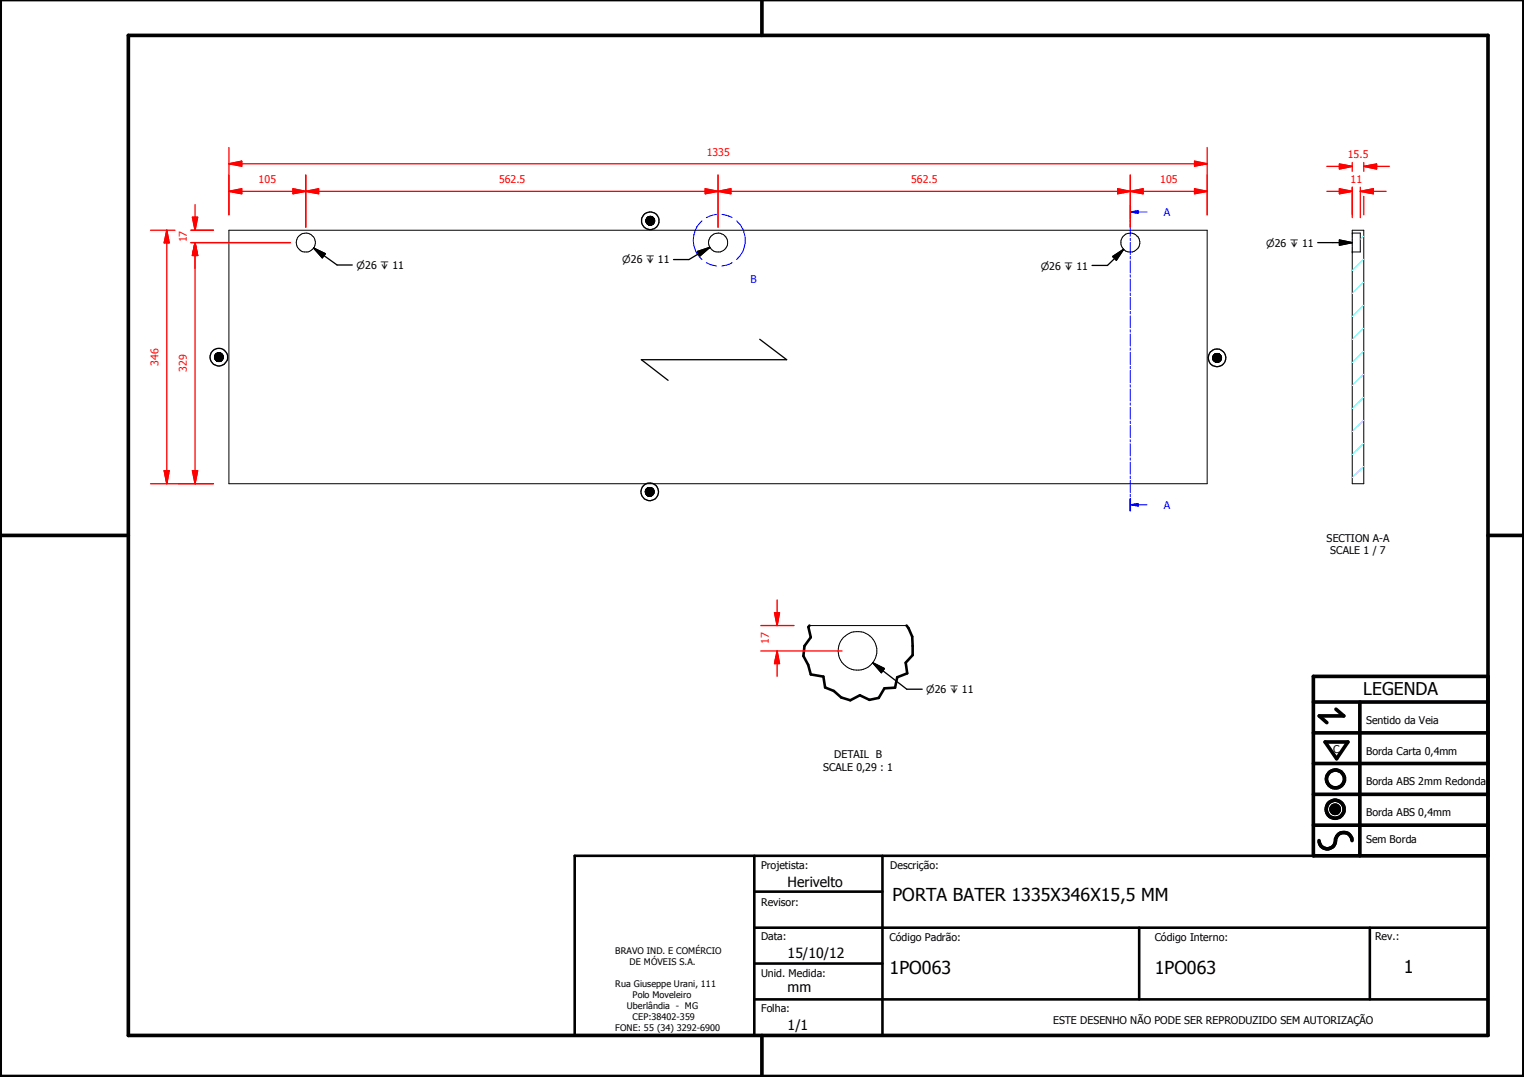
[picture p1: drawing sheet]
<svg xmlns="http://www.w3.org/2000/svg" width="297mm" height="210mm" viewBox="0 0 297 210" stroke-linecap="round" stroke-linejoin="round" font-family="sans-serif">
<g fill="none" stroke="#000" stroke-width=".19">
<path d="M44.6 44.9h190.7v49.4h-190.7zM125.9 42.9h1.7v.2zM125.9 42.9l1.7 .2h-1.7zM125.9 43.1h1.7zM125.9 43.1h1.7v.1zM125.9 43.1l1.7 .1h-1.7zM125.9 43.2h1.7zM125.9 43.2l1.6 .1zM125.9 42.8l1.7 .1zM125.9 43.3h1.6zM125.9 42.8h1.7zM126 43.3h1.5z"/>
<path d="M126 43.3l1.5 .1zM126 42.7l1.5 .1zM126 43.4h1.5zM126 43.4l1.4 .1zM126 42.6l1.5 .1zM126.1 43.5h1.3zM126.1 43.5l1.3 .1zM126.1 42.5l1.4 .1zM126.1 43.6h1.3zM126.1 43.6h1.2zM126.1 42.5h1.3zM126.2 43.6h1.1z"/>
<path d="M126.2 43.6l1.1 .1zM126.2 42.4l1.2 .1zM126.2 43.7h1.1zM126.2 43.7h1zM126.2 42.3l1.1 .1zM126.2 42.3h1.1zM126.3 43.7h.9zM126.3 43.7l.8 .1zM126.3 42.3h1zM126.3 42.3h.9zM126.4 43.8h.7zM126.4 43.8h.6z"/>
<path d="M126.4 42.2l.8 .1zM126.4 42.2h.7zM126.5 43.8h.5zM126.5 43.8l.4 .1zM126.5 42.2h.6zM126.5 42.2h.5zM126.6 43.9h.3zM126.6 43.9h.2zM126.6 42.2h.4zM126.6 42.2h.3zM126.7 43.9h.1zM126.7 42.2h.2z"/>
<path d="M126.7 42.2h.1zM263.6 49.1h.1M263.6 45.4h1.5v3.7h-1.5M263.6 44.9h2.2v49.4h-2.2zM41.8 69.5l1.7 .1zM41.8 69.6l1.7 .1zM41.8 69.7h1.7v.1zM41.8 69.7l1.7 .1h-1.7zM41.8 69.8h1.7zM41.8 69.4l1.7 .1zM41.9 69.8h1.6zM41.9 69.8l1.5 .1z"/>
<path d="M41.9 69.9h1.5v.2zM41.9 69.9l1.5 .2h-1.5zM41.9 69.3l1.6 .1zM41.9 69.3h1.6zM41.9 70.1h1.5zM41.9 70.1h1.4zM41.9 69.2l1.5 .1h-1.5zM41.9 69.2l1.5 .1zM42 70.1h1.3zM42 70.1l1.3 .1zM42 69.1l1.4 .1zM42 69.1h1.3z"/>
<path d="M42 70.2h1.3zM42 70.2h1.2zM42 69l1.3 .1zM42.1 70.2h1.1zM42.1 70.2l1 .1zM42.1 69h1.2zM42.1 69h1.1zM42.2 70.3h.9zM42.2 70.3l.9 .1zM42.2 68.9l1 .1zM42.2 68.9h.9zM42.2 70.4h.9z"/>
<path d="M42.2 70.4h.8zM42.3 70.4h.7zM42.3 70.4h.6zM42.3 68.8l.8 .1zM42.4 70.4h.5zM42.4 70.4h.4zM42.4 68.8h.6zM42.4 68.8h.5zM42.5 70.4h.3zM42.5 68.8h.4zM42.5 68.8h.3zM42.6 70.4h.2z"/>
<path d="M42.6 68.8h.2zM236.4 69.7h1.7zM236.4 69.7h1.7l-.1 .1zM236.4 69.7l1.6 .1h-1.6zM236.4 69.8l1.6 .1zM236.4 69.9l1.6 .1zM236.4 69.6l1.6 .1h-1.6zM236.4 69.6h1.6v.1zM236.4 70h1.6zM236.4 70l1.6 .1zM236.4 70.1h1.6zM236.4 70.1l1.6 .1z"/>
<path d="M236.4 69.5l1.6 .1zM236.4 69.4l1.6 .1zM236.5 70.2h1.5zM236.5 70.2h1.4zM236.5 69.3l1.5 .1zM236.5 70.2l1.3 .1zM236.5 69.3h1.5zM236.6 70.3h1.2zM236.6 70.3l1.2 .1zM236.6 69.2l1.3 .1h-1.4zM236.6 69.2l1.3 .1zM236.6 70.4h1.2z"/>
<path d="M236.6 70.4h1.1zM236.6 69.1l1.2 .1zM236.7 70.4h1zM236.7 70.4l1 .1zM236.7 69l1.1 .1h-1.2zM236.7 69l1.1 .1zM236.7 69h1zM236.8 70.5h.9zM236.8 70.5h.8zM236.8 69h.9zM236.9 70.5h.7zM236.9 70.5l.6 .1z"/>
<path d="M236.9 69h.8zM236.9 69h.7zM236.9 70.6h.6zM236.9 70.6h.5zM236.9 69h.6zM237 70.6h.4zM237 70.6h.3zM237 68.9l.5 .1zM237 68.9h.4zM237.1 70.6h.2zM237.1 68.9h.3zM237.1 68.9h.2z"/>
<path d="M125.8 95.8l1.7 .1zM125.8 95.8h1.7zM125.8 95.9h1.7v.2zM125.8 95.9l1.7 .2h-1.7zM125.8 96.1h1.7zM125.8 96.1h1.6zM125.8 96.1l1.6 .1zM125.8 95.7l1.7 .1zM125.8 95.6l1.7 .1zM125.9 96.2h1.5zM125.9 96.2l1.5 .1zM125.9 95.5l1.5 .1z"/>
<path d="M125.9 96.3h1.5zM125.9 96.3l1.4 .1zM125.9 95.4l1.5 .1zM125.9 96.4h1.4zM125.9 95.3l1.5 .1zM125.9 95.3h1.4zM126 96.4h1.3zM126 96.4l1.2 .1zM126 95.3h1.3zM126.1 96.5h1.1zM126.1 96.5l1 .1zM126.1 95.2l1.2 .1z"/>
<path d="M126.1 95.2h1.1zM126.1 96.6h1zM126.1 96.6h.9zM126.2 96.6h.8zM126.2 95.1l.9 .1zM126.2 95.1h.8zM126.3 96.6h.7zM126.3 96.6h.6zM126.3 95.1h.7zM126.4 96.6h.5zM126.4 96.6l.4 .1zM126.4 95l.6 .1z"/>
<path d="M126.4 95h.5zM126.4 96.7h.4zM126.4 96.7h.3zM126.4 95h.4zM126.5 96.7h.2zM126.5 95h.3zM126.5 95h.2zM157.8 121.9h18.9M259.4 157.6l1.6 .1zM259.4 157.7l1.6 .1zM259.4 157.8l1.6 .1zM259.4 157.9h1.6v.1z"/>
<path d="M259.4 157.9l1.6 .1h-1.5zM259.4 157.6h1.6zM259.5 158h1.5zM259.5 158l1.4 .1zM259.5 157.5l1.5 .1zM259.5 158.1h1.4zM259.5 157.4l1.5 .1zM259.5 158.1l1.4 .1zM259.5 157.3l1.4 .1zM259.6 158.2h1.3zM259.6 158.2h1.2zM259.6 157.2l1.3 .1z"/>
<path d="M259.6 158.2l1.2 .1zM259.6 157.2h1.3zM259.7 158.3h1.1zM259.7 158.3l1 .1zM259.7 157.1l1.1 .1zM259.7 157.1h1.1zM259.8 158.4h.9zM259.8 158.4h.8zM259.8 157.1h1zM259.8 157.1h.9zM259.8 158.4l.8 .1zM259.8 157l.9 .1z"/>
<path d="M259.8 157h.8zM259.9 158.5h.7zM259.9 158.5h.6zM259.9 157h.7zM260 158.5h.5zM260 158.5h.4zM260 157h.6zM260.1 158.5h.3zM260.1 158.5h.2zM260.1 156.9l.4 .1zM260.1 156.9h.3zM260.1 156.9h.2z"/>
<circle cx="59.6" cy="47.3" r="1.86"/>
<circle cx="140" cy="47.3" r="1.86"/>
<circle cx="220.3" cy="47.3" r="1.85"/>
<circle cx="167.1" cy="126.8" r="3.8"/>
</g>
<path d="M157.8 121.9l-.2 .3 .4 2-1.2 1.7-.2 1.9 .9 1.8 .5 1.8 2.5 .5 .3 2.1 1.7 .7 1.5 1.2 1.7 .6 1.9-1 1.9 .9 1.8-.4 1.1-1.8 2.1-.2 .4-2 1.9-.8-.3-2 1.4-1.5v-1.8l-.1-1.8-.7-1.7-.4-.5M112 166.8h178v35h-178zM147 173.8h25M147 166.8v35M172 166.8v35M147 194.8h143M147 180.8h143M147 187.8h25M222 180.8v14M267 180.8v14" fill="none" stroke="#000" stroke-width=".51"/>
<g fill="#000">
<path d="M125.9 42.8l1.7 .1zM125.9 42.8h1.7zM126 42.7l1.5 .1zM126 42.6l1.5 .1zM126.1 42.5l1.4 .1zM126.1 42.5h1.3zM126.2 42.4l1.2 .1zM126.2 42.3l1.1 .1zM126.2 42.3h1.1zM126.3 42.3h1zM126.3 42.3h.9zM126.4 42.2l.8 .1z"/>
<path d="M126.4 42.2h.7zM126.5 42.2h.6zM126.5 42.2h.5zM126.6 42.2h.4zM126.6 42.2h.3zM126.7 42.2h.2zM126.7 42.2h.1zM126.6 43.9h.2zM126.7 43.9h.1zM126.5 43.8l.4 .1zM126.6 43.9h.3zM126.4 43.8h.6z"/>
<path d="M126.5 43.8h.5zM126.3 43.7l.8 .1zM126.4 43.8h.7zM126.2 43.7h1zM126.3 43.7h.9zM126.2 43.6l1.1 .1zM126.2 43.7h1.1zM126.1 43.6h1.2zM126.2 43.6h1.1zM126.1 43.5l1.3 .1zM126.1 43.6h1.3zM126 43.4l1.4 .1z"/>
<path d="M126.1 43.5h1.3zM126 43.3l1.5 .1zM126 43.4h1.5zM125.9 43.3h1.6zM126 43.3h1.5zM125.9 43.2l1.6 .1zM125.9 42.9h1.7v.2zM125.9 42.9l1.7 .2h-1.7zM125.9 43.1h1.7zM125.9 43.1h1.7v.1zM125.9 43.1l1.7 .1h-1.7zM125.9 43.2h1.7z"/>
<path d="M41.8 69.4l1.7 .1zM41.9 69.3l1.6 .1zM41.9 69.3h1.6zM41.9 69.2l1.5 .1h-1.5zM41.9 69.2l1.5 .1zM42 69.1l1.4 .1zM42 69.1h1.3zM42 69l1.3 .1zM42.1 69h1.2zM42.1 69h1.1zM42.2 68.9l1 .1zM42.2 68.9h.9z"/>
<path d="M42.3 68.8l.8 .1zM42.4 68.8h.6zM42.4 68.8h.5zM42.5 68.8h.4zM42.5 68.8h.3zM42.6 68.8h.2zM42.5 70.4h.3zM42.6 70.4h.2zM42.4 70.4h.4zM42.3 70.4h.6zM42.4 70.4h.5zM42.2 70.4h.8z"/>
<path d="M42.3 70.4h.7zM42.2 70.3l.9 .1zM42.2 70.4h.9zM42.1 70.2l1 .1zM42.2 70.3h.9zM42 70.2h1.2zM42.1 70.2h1.1zM42 70.1l1.3 .1zM42 70.2h1.3zM41.9 70.1h1.4zM42 70.1h1.3zM41.9 69.9l1.5 .2h-1.5z"/>
<path d="M41.9 70.1h1.5zM41.9 69.8l1.5 .1zM41.9 69.9h1.5v.2zM41.8 69.7l1.7 .1h-1.7zM41.8 69.8h1.7zM41.9 69.8h1.6zM41.8 69.5l1.7 .1zM41.8 69.6l1.7 .1zM41.8 69.7h1.7v.1zM236.4 69.6l1.6 .1h-1.6zM236.4 69.6h1.6v.1zM236.4 69.5l1.6 .1z"/>
<path d="M236.4 69.4l1.6 .1zM236.5 69.3l1.5 .1zM236.5 69.3h1.5zM236.6 69.2l1.3 .1h-1.4zM236.6 69.2l1.3 .1zM236.6 69.1l1.2 .1zM236.7 69l1.1 .1h-1.2zM236.7 69l1.1 .1zM236.7 69h1zM236.8 69h.9zM236.9 69h.8zM236.9 69h.7z"/>
<path d="M236.9 69h.6zM237 68.9l.5 .1zM237 68.9h.4zM237.1 68.9h.3zM237.1 68.9h.2zM237 70.6h.3zM237.1 70.6h.2zM236.9 70.6h.5zM237 70.6h.4zM236.9 70.5l.6 .1zM236.9 70.6h.6zM236.8 70.5h.8z"/>
<path d="M236.9 70.5h.7zM236.7 70.4l1 .1zM236.8 70.5h.9zM236.6 70.4h1.1zM236.7 70.4h1zM236.6 70.3l1.2 .1zM236.6 70.4h1.2zM236.5 70.2l1.3 .1zM236.6 70.3h1.2zM236.5 70.2h1.4zM236.4 70.1l1.6 .1zM236.5 70.2h1.5z"/>
<path d="M236.4 70l1.6 .1zM236.4 70.1h1.6zM236.4 69.7h1.7zM236.4 69.7l1.6 .1h-1.6zM236.4 69.8l1.6 .1zM236.4 69.9l1.6 .1zM236.4 70h1.6zM236.4 69.7h1.7l-.1 .1zM125.8 95.7l1.7 .1zM125.8 95.6l1.7 .1zM125.9 95.5l1.5 .1zM125.9 95.4l1.5 .1z"/>
<path d="M125.9 95.3l1.5 .1zM125.9 95.3h1.4zM126 95.3h1.3zM126.1 95.2l1.2 .1zM126.1 95.2h1.1zM126.2 95.1l.9 .1zM126.2 95.1h.8zM126.3 95.1h.7zM126.4 95l.6 .1zM126.4 95h.5zM126.4 95h.4zM126.5 95h.3z"/>
<path d="M126.5 95h.2zM126.4 96.7h.3zM126.5 96.7h.2zM126.4 96.6l.4 .1zM126.4 96.7h.4zM126.3 96.6h.6zM126.4 96.6h.5zM126.2 96.6h.8zM126.3 96.6h.7zM126.1 96.6h.9zM126.1 96.5l1 .1zM126.1 96.6h1z"/>
<path d="M126 96.4l1.2 .1zM126.1 96.5h1.1zM125.9 96.4h1.4zM126 96.4h1.3zM125.9 96.3l1.4 .1zM125.9 96.2l1.5 .1zM125.9 96.3h1.5zM125.8 96.1h1.6zM125.8 96.1l1.6 .1zM125.9 96.2h1.5zM125.8 95.8h1.7zM125.8 95.8l1.7 .1z"/>
<path d="M125.8 95.9h1.7v.2zM125.8 95.9l1.7 .2h-1.7zM125.8 96.1h1.7zM259.4 157.6h1.6zM259.5 157.5l1.5 .1zM259.5 157.4l1.5 .1zM259.5 157.3l1.4 .1zM259.6 157.2l1.3 .1zM259.6 157.2h1.3zM259.7 157.1l1.1 .1zM259.7 157.1h1.1zM259.8 157.1h1z"/>
<path d="M259.8 157.1h.9zM259.8 157l.9 .1zM259.8 157h.8zM259.9 157h.7zM260 157h.6zM260.1 156.9l.4 .1zM260.1 156.9h.3zM260.1 156.9h.2zM260.1 158.5h.2zM260 158.5h.4zM260.1 158.5h.3zM259.9 158.5h.6z"/>
<path d="M260 158.5h.5zM259.8 158.4l.8 .1zM259.9 158.5h.7zM259.8 158.4h.8zM259.7 158.3l1 .1zM259.8 158.4h.9zM259.6 158.2l1.2 .1zM259.7 158.3h1.1zM259.6 158.2h1.2zM259.5 158.1l1.4 .1zM259.6 158.2h1.3zM259.5 158l1.4 .1z"/>
<path d="M259.5 158.1h1.4zM259.4 157.9l1.6 .1h-1.5zM259.5 158h1.5zM259.4 157.6l1.6 .1zM259.4 157.7l1.6 .1zM259.4 157.8l1.6 .1zM259.4 157.9h1.6v.1z"/>
</g>
<g fill="none" stroke="#000" stroke-width=".71">
<path d="M148.5 0v6.9M297 -.1v209.9h-297v-209.9M25 6.9h265v194.9h-265zM0 104.4h25M290 104.4h7M256 136.8h34M260.4 138.2l1.5 1.3h-4.8l1.5 1.3M265 136.8v30M290 131.8h-34v35h34M256 154.8h34M256 148.8h34M256 142.8h34"/>
<path d="M258.3 144.6h4.4l-2.2 3.3zM256 160.8h34M257.1 163.8a1.62 1.62 0 0 0 1.8 1.6 1.62 1.62 0 0 0 1.4-1.9 1.63 1.63 0 0 1 1.7-1.2 1.63 1.63 0 0 1 1.5 1.5M148.5 201.8v8"/>
<circle cx="260.2" cy="157.7" r="1.76"/>
<circle cx="260.2" cy="157.7" r=".82"/>
<circle cx="260.3" cy="151.8" r="1.76"/>
</g>
<g fill="none" stroke="#00f" stroke-width=".19">
<path d="M220.3 40.1v2.4M220.3 42.8v.5M220.3 43.7v2.4M220.3 46.4v.5M220.3 47.2v2.4M220.3 50v.5M220.3 50.8v2.4M220.3 53.6v.4M220.3 54.4v2.4M220.3 57.1v.5M220.3 58v2.3M220.3 41.3h1.5"/>
<path d="M220.3 60.7v.5M220.3 61.6v2.3M220.3 64.3v.4M220.3 65.1v2.3M220.3 67.8v.5M220.3 68.7v2.3M220.3 71.4v.4M220.3 72.2v2.4M220.3 75v.4M220.3 75.8v2.3M220.3 78.5v.5M220.3 79.4v2.3"/>
<path d="M220.3 82.1v.4M220.3 82.9v2.4M220.3 85.7v.4M220.3 86.5v2.4M220.3 89.2v.5M220.3 90.1v2.3M220.3 92.8v.5M220.3 93.6v2.4M220.3 96.4v.4M220.3 97.2v2.4"/>
</g>
<path d="M220.3 40.1v2.4M220.3 97.2v2.4" fill="none" stroke="#00f" stroke-width=".3"/>
<path d="M220.3 41.3l1.5-.2v.5z" fill="#00f"/>
<path d="M220.3 41.3l1.5-.2v.5zM221.8 41.3h1.8M220.3 98.4h1.5" fill="none" stroke="#00f" stroke-width=".19"/>
<path d="M220.3 98.4l1.5-.3v.5z" fill="#00f"/>
<path d="M136.8 43.1a5.1 5.1 0 0 0 0 7.5M137.7 51.2l.6 .3 1.4 .4M139.7 41.8l-2 .6M140.7 41.8l2 .6M142.7 51.2l-.6 .3-1.4 .4M143.6 43.1a5.1 5.1 0 0 1 0 7.5M220.3 98.4l1.5-.3v.5zM221.8 98.4h1.8" fill="none" stroke="#00f" stroke-width=".19"/>
<path d="M265.8 59.5l-2.2 2.2M265.8 55l-2.2 2.2M265.8 50.5l-2.2 2.2M265.8 46l-.7 .7M265.8 77.4l-2.2 2.2M265.8 72.9l-2.2 2.2M265.8 68.5l-2.2 2.2M265.8 64l-2.2 2.2M265.8 90.9l-2.2 2.2M265.8 86.4l-2.2 2.2M265.8 81.9l-2.2 2.2" fill="none" stroke="#0ff" stroke-width=".19"/>
<path d="M44.6 37.3h2.5" fill="none" stroke="#f00" stroke-width=".25"/>
<path d="M44.6 37.3l2.5-.5v1z" fill="#f00"/>
<path d="M44.6 37.3l2.5-.5v1zM57.1 37.3h2.5" fill="none" stroke="#f00" stroke-width=".25"/>
<path d="M57.1 36.8l2.5 .5-2.5 .5z" fill="#f00"/>
<path d="M44.6 34.1v7.8M47.1 37.3h10M57.1 36.8l2.5 .5-2.5 .5zM59.6 37.3h2.5M59.6 34.1v10.2" fill="none" stroke="#f00" stroke-width=".25"/>
<path d="M59.6 37.3l2.5-.5v1z" fill="#f00"/>
<path d="M59.6 37.3l2.5-.5v1zM137.5 37.3h2.5" fill="none" stroke="#f00" stroke-width=".25"/>
<path d="M137.5 36.8l2.5 .5-2.5 .5z" fill="#f00"/>
<path d="M59.6 34.1v10.2M62.1 37.3h75.4M137.5 36.8l2.5 .5-2.5 .5zM140 37.3h2.4M140 34.1v10.2" fill="none" stroke="#f00" stroke-width=".25"/>
<path d="M140 37.3l2.4-.5v1z" fill="#f00"/>
<path d="M140 37.3l2.4-.5v1zM217.8 37.3h2.5" fill="none" stroke="#f00" stroke-width=".25"/>
<path d="M217.8 36.8l2.5 .5-2.5 .5z" fill="#f00"/>
<path d="M140 34.1v10.2M142.4 37.3h75.4M217.8 36.8l2.5 .5-2.5 .5zM220.3 37.3h2.5M220.3 34.1v10.2" fill="none" stroke="#f00" stroke-width=".25"/>
<path d="M220.3 37.3l2.5-.5v1z" fill="#f00"/>
<path d="M220.3 37.3l2.5-.5v1zM232.8 37.3h2.5" fill="none" stroke="#f00" stroke-width=".25"/>
<path d="M232.8 36.8l2.5 .5-2.5 .5z" fill="#f00"/>
<path d="M44.6 31.9h2.5M220.3 34.1v10.2M222.8 37.3h10M232.8 36.8l2.5 .5-2.5 .5zM235.3 34.1v7.8" fill="none" stroke="#f00" stroke-width=".25"/>
<path d="M44.6 31.9l2.5-.5v1z" fill="#f00"/>
<path d="M44.6 31.9l2.5-.5v1zM232.8 31.9h2.5" fill="none" stroke="#f00" stroke-width=".25"/>
<path d="M232.8 31.4l2.5 .5-2.5 .5z" fill="#f00"/>
<path d="M44.6 28.7v13.2M47.1 31.9h185.7M232.8 31.4l2.5 .5-2.5 .5zM235.3 28.7v13.2M38 91.7v2.6" fill="none" stroke="#f00" stroke-width=".25"/>
<path d="M37.5 91.7h1l-.5 2.6z" fill="#f00"/>
<path d="M38 47.3v2.5M37.5 91.7h1l-.5 2.6z" fill="none" stroke="#f00" stroke-width=".25"/>
<path d="M38 47.3l.5 2.5h-1z" fill="#f00"/>
<path d="M37.2 47.3h19.4M38 47.3l.5 2.5h-1zM38 47.3v44.4M34.8 94.3h6.8" fill="none" stroke="#f00" stroke-width=".25"/>
<path d="M38 47.3l.5 2.5h-1z" fill="#f00"/>
<path d="M38 47.3l.5 2.5h-1zM38 42.3v2.6" fill="none" stroke="#f00" stroke-width=".25"/>
<path d="M37.5 42.3h1l-.5 2.6z" fill="#f00"/>
<path d="M38 39.9v2.4M37.2 44.9h4.4M37.2 47.3h19.4M37.5 42.3h1l-.5 2.6zM38 49.8v2.5M32.5 91.7v2.6" fill="none" stroke="#f00" stroke-width=".25"/>
<path d="M32 91.7h1l-.5 2.6z" fill="#f00"/>
<path d="M32.5 44.9v2.4M32 91.7h1l-.5 2.6z" fill="none" stroke="#f00" stroke-width=".25"/>
<path d="M32.5 44.9l.5 2.4h-1z" fill="#f00"/>
<path d="M261.1 37.3h2.5M29.3 44.9h4.8M32.5 44.9l.5 2.4h-1zM32.5 47.3v44.4M37.2 44.9h4.4M29.3 94.3h12.3" fill="none" stroke="#f00" stroke-width=".25"/>
<path d="M261.1 36.8l2.5 .5-2.5 .5z" fill="#f00"/>
<path d="M261.1 36.8l2.5 .5-2.5 .5zM265.1 37.3h2.6" fill="none" stroke="#f00" stroke-width=".25"/>
<path d="M265.1 37.3l2.6-.5v1z" fill="#f00"/>
<path d="M258.6 37.3h2.5M263.6 36.5v5.9M265.1 37.3l2.6-.5v1zM265.1 36.5v5.9M265.8 32.4h2.5M267.7 37.3h2.5" fill="none" stroke="#f00" stroke-width=".25"/>
<path d="M265.8 32.4l2.5-.4v.9z" fill="#f00"/>
<path d="M261.1 32.4h2.5M265.8 32.4l2.5-.4v.9z" fill="none" stroke="#f00" stroke-width=".25"/>
<path d="M261.1 32l2.5 .4-2.5 .5z" fill="#f00"/>
<path d="M258.6 32.4h2.5M261.1 32l2.5 .4-2.5 .5zM263.6 31.7v1.7M263.6 36.5v5.4M265.8 31.7v1.7M265.8 38.3v3.6M268.3 32.4h2.5M151.5 119.4v2.5" fill="none" stroke="#f00" stroke-width=".25"/>
<path d="M61.1 48.3l2.3 1.1-.6 .8zM61.1 48.3l4.6 3.3h3M135.9 49l2.4-.8-1.9 1.7zM138.3 48.2l-4 2.4h-3M216.9 50l2.1-1.4-1.4 2.1zM219 48.6l-3.1 3.1h-3.1M256.8 47.3h6.8M261.1 46.8l2.5 .5-2.5 .5zM170.1 129.2l2.3 1.1-.6 .8zM170.1 129.2l6.6 5.1h3" fill="none" stroke="#000" stroke-width=".25"/>
<path d="M61.1 48.3l2.3 1.1-.6 .8zM135.9 49l2.4-.8-1.9 1.7zM216.9 50l2.1-1.4-1.4 2.1zM261.1 46.8l2.5 .5-2.5 .5zM170.1 129.2l2.3 1.1-.6 .8z" fill="#000"/>
<path d="M151 119.4h.9l-.4 2.5z" fill="#f00"/>
<path d="M151 119.4h.9l-.4 2.5zM151.5 126.9v2.4" fill="none" stroke="#f00" stroke-width=".25"/>
<path d="M151.5 126.9l.4 2.4h-.9z" fill="#f00"/>
<path d="M151.5 116.9v2.5M148.3 121.9h6.5M148.3 126.9h15.8M151.5 126.9l.4 2.4h-.9zM151.5 129.3v2.5" fill="none" stroke="#f00" stroke-width=".25"/>
<g fill="none" stroke="#000" stroke-width=".25">
<path d="M148.1 66.1l5.2 4h-28.3l5.2 4"/>
<circle cx="126.7" cy="43" r=".85"/>
<circle cx="126.7" cy="43" r="1.72"/>
<circle cx="42.7" cy="69.6" r=".85"/>
<circle cx="42.7" cy="69.6" r="1.73"/>
<circle cx="237.2" cy="69.7" r="1.71"/>
<circle cx="237.2" cy="69.8" r=".85"/>
<circle cx="126.6" cy="95.9" r="1.71"/>
<circle cx="126.6" cy="95.9" r=".86"/>
</g>
<g font-size="3.5">
<text x="173.9" y="175.7">PORTA BATER 1335X346X15,5 MM</text>
<text x="173.4" y="189.7">1PO063</text>
<text x="225.1" y="189.7">1PO063</text>
<text x="273.6" y="189.7">1</text>
</g>
<text font-size="3.4" x="265.7" y="135.4">LEGENDA</text>
<g font-size="2.7">
<text x="153.5" y="172.8">Herivelto</text>
<text x="153.5" y="186.6">15/10/12</text>
<text x="153.5" y="193.4">mm</text>
<text x="153.5" y="200.8">1/1</text>
</g>
<g font-size="2.1" fill="#f00">
<text x="50.4" y="35.7">105</text>
<text x="97.3" y="35.7">562.5</text>
<text x="137.7" y="30.3">1335</text>
<text x="177.6" y="35.7">562.5</text>
<text x="226.1" y="35.7">105</text>
<text x="262.7" y="30.9">15.5</text>
<text x="263.2" y="35.7">11</text>
<text x="36.4" y="47.2" transform="rotate(-90 36.4 47.2)">17</text>
<text x="30.9" y="71.3" transform="rotate(-90 30.9 71.3)">346</text>
<text x="36.4" y="72.5" transform="rotate(-90 36.4 72.5)">329</text>
<text x="149.9" y="125.5" transform="rotate(-90 149.9 125.5)">17</text>
</g>
<g font-size="2.1" fill="#00f">
<text x="226.8" y="42.1">A</text>
<text x="146.3" y="55.1">B</text>
<text x="226.8" y="99.1">A</text>
</g>
<g font-size="2.1">
<text x="258.6" y="105.5">SECTION A-A</text>
<text x="259.3" y="108">SCALE 1 / 7</text>
<text x="266.3" y="141.1">Sentido da Veia</text>
<text x="162.6" y="147.7">DETAIL B</text>
<text x="259.8" y="146.7">C</text>
<text x="266.3" y="147.2">Borda Carta 0,4mm</text>
<text x="160.4" y="150.2">SCALE 0,29 : 1</text>
<text x="266.3" y="153.1">Borda ABS 2mm Redonda</text>
<text x="266.3" y="159">Borda ABS 0,4mm</text>
<text x="266.3" y="164.4">Sem Borda</text>
<text x="148.4" y="169.3">Projetista:</text>
<text x="173.5" y="169.5">Descrição:</text>
<text x="148.4" y="176.6">Revisor:</text>
<text x="148.4" y="183.2">Data:</text>
<text x="173.4" y="183.3">Código Padrão:</text>
<text x="225.1" y="183.3">Código Interno:</text>
<text x="268" y="183.2">Rev.:</text>
<text x="148.4" y="190.5">Unid. Medida:</text>
<text x="148.4" y="197.2">Folha:</text>
<text x="205.3" y="199.5">ESTE DESENHO NÃO PODE SER REPRODUZIDO SEM AUTORIZAÇÃO</text>
</g>
<g font-size="1.9">
<text x="69.5" y="52.5">⌀26 ↧ 11</text>
<text x="121.3" y="51.4">⌀26 ↧ 11</text>
<text x="202.9" y="52.5">⌀26 ↧ 11</text>
<text x="246.8" y="48">⌀26 ↧ 11</text>
<text x="180.5" y="135.1">⌀26 ↧ 11</text>
</g>
<g font-size="1.8">
<text x="119.9" y="186">BRAVO IND. E COMÉRCIO</text>
<text x="122.7" y="188.1">DE MÓVEIS S.A.</text>
<text x="119.9" y="192.4">Rua Giuseppe Urani, 111</text>
<text x="122.2" y="196.7">Uberlândia - MG</text>
<text x="123.3" y="194.6">Polo Moveleiro</text>
<text x="119.9" y="201">FONE: 55 (34) 3292-6900</text>
<text x="123.3" y="198.8">CEP:38402-359</text>
</g>
</svg>
